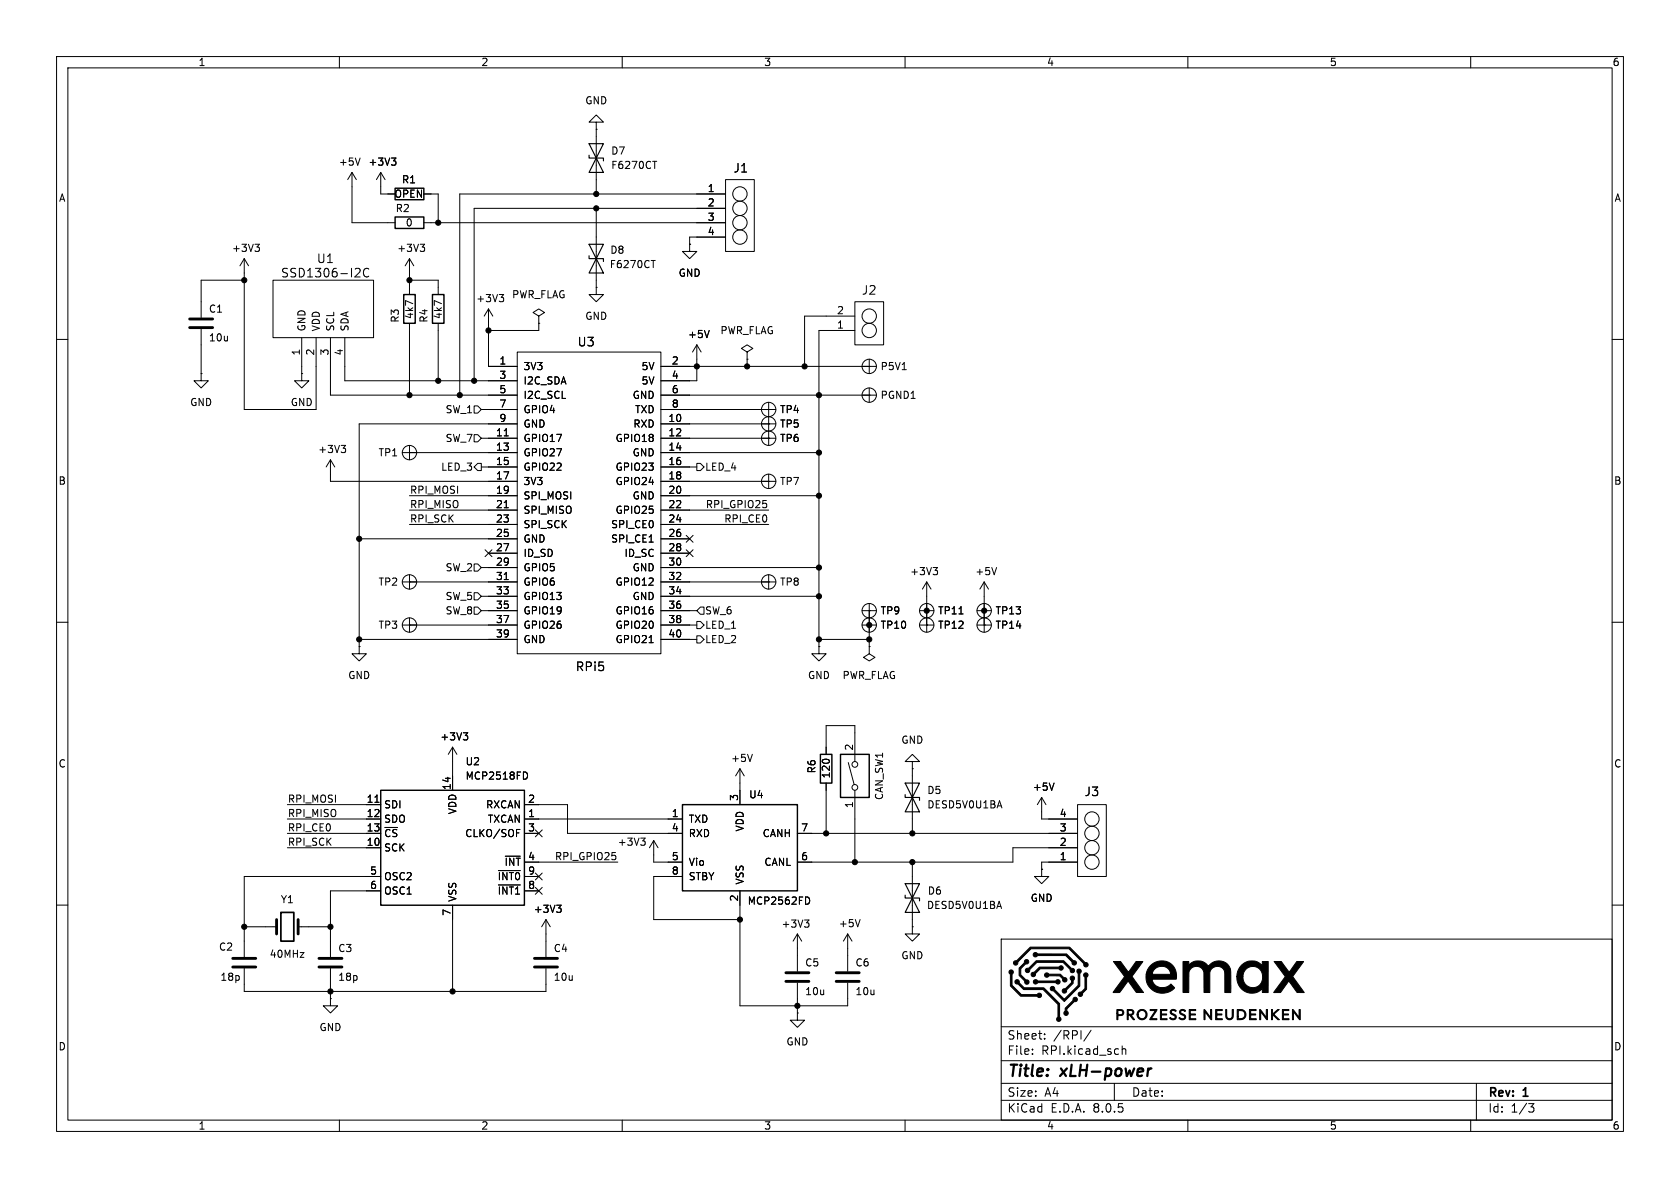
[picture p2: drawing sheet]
<svg xmlns="http://www.w3.org/2000/svg" width="297mm" height="210mm" viewBox="0 0 297 210" stroke-linecap="round" stroke-linejoin="round" font-family="sans-serif">
<g fill="none" stroke="#000" stroke-width=".18">
<path d="M10 10h277v190h-277zM12 12h273v186h-273zM60 10v2M110 10v2M160 10v2M210 10v2M260 10v2M62.2 30.5l.8 1.3M62.2 30.5v8.9h7.6M62.2 30.5l-.7 1.3M63.7 27.9l-.5 1.3M67.3 30.5v3.8h2.5"/>
<path d="M67.3 30.5l-.8 1.3M67.3 30.5l.8 1.3M69.2 27.9h.8l-.4 .5M69.7 28.4l.3 .3v.3l-.3 .2M74.9 34.3h2.6v5.1M74.9 39.4h53.4M105.4 21.6h1.3l-1.3-1.3-1.3 1.3h1.3v1.3M105.4 22.9h.1M105.4 22.9v11.4M105.4 36.8v14M115.4 28.5h.7M128.3 31.8h5v12.7h-5z"/>
<path d="M128.3 34.3h-47v35.6M128.3 36.8h-44.5v30.5M10 60h2M35.6 58.2v7.8M43.2 45.7v26.7h12.7v-12.7M43.2 49.5h-7.6v6.6M43.2 45.7l-.8 1.3M43.2 45.7l.7 1.3M45.1 43.2h.8l-.5 .5M45.6 43.7l.3 .2v.3l-.3 .2M48.3 49.5h17.7v10.2h-17.7zM53.3 59.7v6.3"/>
<path d="M58.4 59.7v10.2h33M61 59.7v7.6h30.4M63 47.4l.5 .1 .2 .4-1 1.1h1M65.2 47.6a.61 .61 0 0 0-.8 0 .61 .61 0 0 0-.1 .7 .57 .57 0 0 0 .2 .6 .57 .57 0 0 0 .7-.1M72.4 45.7v6.4M72.4 57.2v12.7M72.4 49.5h5.1v2.6M72.4 45.7l-.8 1.3M72.4 45.7l.8 1.3M74.3 43.2h.8l-.5 .5M74.8 43.7l.3 .2v.3l-.3 .2M77.5 57.2v10.1"/>
<path d="M86.4 54.6v10.2h5M86.4 54.6l-.8 1.3M86.4 54.6l.7 1.3M88.3 52.1h.7l-.4 .4M88.8 52.5l.2 .3v.3l-.2 .2M95.2 55.9l1.1-.7-1.1-.6-1 .6 1 .7v1.3M95.2 57.2h.1M95.2 57.2v1.2h-8.8M105.4 50.8v1.3h1.3l-1.3 1.2-1.3-1.2h1.3M105.4 50.8h.1M115.1 46h.7M121.9 43.2v1.3h1.3l-1.3 1.2-1.3-1.2h1.3"/>
<path d="M121.9 43.2h.1M125.4 58.4l-.4 1.3M128.3 41.9h-6.4v1.3M151.1 53.3h5.1v7.7h-5.1zM151.1 58.4h-6.3v55.9M151.1 55.9h-8.9v8.9M285 60h2M35.6 66v1.3h1.2l-1.2 1.3-1.3-1.3h1.3M35.6 66h.1M53.3 66v1.3h1.3l-1.3 1.3-1.2-1.3h1.2M53.3 66h.1M60.3 78.7h.8l-.4 .5"/>
<path d="M60.9 79.2l.2 .3v.3l-.2 .2M72.4 78.7v2.6M83.8 71.8h.7l.6 .6-.6 .6h-.7zM83.8 76.8h.7l.6 .7-.6 .6h-.7zM85.1 77.5h6.3M85.1 72.4h6.3M89.1 77.1h.8M91.4 62.2h25.4v53.4h-25.4zM91.4 74.9h-27.9v39.4M116.8 64.8h38.1M116.8 74.9h20.4M116.8 77.5h20.4"/>
<path d="M116.8 69.9h38.1M116.8 72.4h20.4M123.2 61v6.3h-6.4M123.2 61l-.8 1.2M123.2 61l.8 1.2M132.1 62.2l1-.6-1-.6-1 .6 1 .6v1.3M132.1 63.5h.1M132.1 63.5v1.3M135.9 74.9h.1M135.9 72.4h.1M135.9 77.5h.1M135.9 71.1v7.6"/>
<path d="M153.7 64.8h.1M153.7 69.9h.1M153.7 63.5v2.5M153.7 68.6v2.5M159.5 65.3h.7M58.4 81.3v3.8h33M58.4 81.3l-.7 1.3M58.4 81.3l.8 1.3M63.5 95.3h27.9M71.1 80h20.3M72.4 80h.1M72.4 87.6h19"/>
<path d="M72.4 90.2h19M72.4 92.7h19M83.8 99.7h.7l.6 .6-.6 .7h-.7zM84.5 81.9h.6v1.3h-.6l-.7-.6zM85.1 82.6h6.3M85.8 97.2l1.2 1.2M86.4 97.8h5M87 97.2l-1.2 1.2M89.1 89.8h.8M116.8 80h28M116.8 82.6h6.4M116.8 85.1h20.4"/>
<path d="M116.8 87.6h28M116.8 90.2h19.1M116.8 92.7h19.1M116.8 95.3h5.1M116.8 97.8h5.1M121.3 94.6l1.2 1.3M121.3 97.2l1.2 1.2M122.5 94.6l-1.2 1.3M122.5 97.2l-1.2 1.2M123.2 81.9h.6l.7 .7-.7 .6h-.6zM135.5 89.1v.5M135.9 85.1h.1"/>
<path d="M135.9 83.8v2.6M10 110h2M63.5 114.3v1.3h1.3l-1.3 1.2-1.3-1.2h1.3M63.5 114.3h.1M63.5 113h27.9M71.1 102.9h20.3M71.1 110.5h20.3M72.4 102.9h.1M72.4 110.5h.1M72.4 101.6v2.5M72.4 109.2v2.6M83.8 107.3h.7l.6 .7-.6 .6h-.7z"/>
<path d="M83.8 104.8h.7l.6 .6-.6 .6h-.7zM85.1 100.3h6.3M85.1 105.4h6.3M85.1 108h6.3M89.1 102.5h.8M114.8 113.6h.7M116.8 102.9h20.4M116.8 110.5h6.4M116.8 100.3h28M116.8 105.4h28M116.8 108h6.4M116.8 113h6.4"/>
<path d="M123.2 109.9h.6l.7 .6-.7 .6h-.6zM123.2 112.4h.6l.7 .6-.7 .7h-.6zM123.8 107.3h.7v1.3h-.7l-.6-.6zM135.9 102.9h.1M135.9 101.6v2.5M144.8 114.3v1.3h1.2l-1.2 1.2-1.3-1.2h1.3M144.8 114.3h.1M144.8 113h8.9M152.4 110.5h2.5M152.4 108h2.5M153.7 114.3v1.3l1 .6-1 .6-1-.6 1-.6M153.7 114.3h.1"/>
<path d="M153.7 110.5h.1M153.7 108h.1M153.7 106.7v7.6M162.6 110.5h2.5M162.6 108h2.5M163.8 108h.1M163.8 110.5h.1M163.8 102.9l.8 1.2M163.8 102.9v8.9M163.8 102.9l-.7 1.2M165 100.3h.7l-.4 .5M165.5 100.8l.2 .3v.3l-.2 .2"/>
<path d="M169.5 108.5h.8M172.7 110.5h2.6M172.7 108h2.6M174 110.5h.1M174 108h.1M174 102.9v8.9M174 102.9l-.8 1.2M174 102.9l.8 1.2M176.2 100.3l-.4 1.3M285 110h2M80 132.1v7.6M80 132.1l-.8 1.3"/>
<path d="M80 132.1l.8 1.3M81.9 129.5h.8l-.4 .5M82.4 130l.3 .3v.3l-.3 .2M92.8 136.5a.68 .68 0 0 1 .5 .6 .68 .68 0 0 1-.5 .6M130.8 135.9l-.8 1.3M130.8 135.9v6.3M130.8 135.9l.8 1.3M133 133.3l-.4 1.3M146 133.4v-5.1h5.1v6.3M146 138.4v8.9M150 134.8l1 3.9M151.1 139.7v12.7"/>
<path d="M161.3 134.6h1.3l-1.3-1.2-1.3 1.2h1.3v1.3M161.3 135.9h.1M161.3 135.9v11.4M186.3 138.4l-.4 1.3M10 160h2M50.8 144.8h16.5M50.8 149.9h16.5M50.8 142.2h16.5M50.8 147.3h16.5M66.3 141.8h.7M67.3 157.5h-8.9v11.7M67.3 154.9h-24.1v14.3"/>
<path d="M88.1 156.4h3.9M88.1 153.9h3.9M89.3 151.4h2.7M91.3 147.2h.4M91.3 146.6h.6M92.7 144.8h27.9M92.7 142.2h7.6v5.1h20.3M92.7 147.3h2.5M92.7 152.4h16.5M92.7 154.9h2.5M92.7 157.5h2.5M94.6 156.9l1.3 1.2"/>
<path d="M94.6 154.3l1.3 1.2M94.6 146.7l1.3 1.2M95.9 156.9l-1.3 1.2M95.9 154.3l-1.3 1.2M95.9 146.7l-1.3 1.2M108.8 151.3v.6M113.3 148.2h.8l-.5 .4M113.8 148.6l.3 .3v.3l-.3 .2M115.6 148.6l-.8 1.3M115.6 148.6v3.8h5M115.6 148.6l.7 1.3M120.6 154.9h-5v7.7h15.2"/>
<path d="M130.8 157.5v20.3h19.1v-4.1M141 147.3h49.5M142.7 158.6a.68 .68 0 0 1 .4 .6 .68 .68 0 0 1-.4 .6M161.3 152.4v11.4M176.6 159.3l.5 1.3M176.7 141.5l.4 1.3M184.1 153.7v1.2h1.3l-1.3 1.3-1.2-1.3h1.2M184.1 153.7h.1M184.1 141v3.8h6.4M184.1 141l-.7 1.2M184.1 141l.8 1.2M190.5 142.2h5.1v12.7h-5.1z"/>
<path d="M190.5 149.9h-11.4v2.5h-38.1M190.5 152.4h-6.4v1.3M285 160h2M43.2 171.2v4.1h53.3v-4.1M43.2 163.8h5.7M52.7 163.8h5.7M58.4 176.5v1.3h1.3l-1.3 1.3-1.3-1.3h1.3M58.4 176.5h.1M58.4 171.2v5.3M80 160v15.3M96.5 162.6v6.6M96.5 162.6l-.7 1.2"/>
<path d="M96.5 162.6l.8 1.2M98.4 160h.8l-.4 .5M99 160.5l.2 .2v.3l-.2 .3M141 179.1v1.2h1.2l-1.2 1.3-1.3-1.3h1.3M141 179.1h.1M141 165.1l-.8 1.3M141 165.1v6.6M141 173.7v5.4M141 165.1l.7 1.3M142.2 162.6h.8l-.4 .5M142.8 163.1l.2 .3v.3l-.2 .2M149.9 165.1l-.8 1.3"/>
<path d="M149.9 165.1v6.6M149.9 165.1l.7 1.3M152.1 162.6l-.5 1.2M161.3 163.8v1.3h1.3l-1.3 1.3-1.3-1.3h1.3M161.3 163.8h.1M177 166h108v32h-108zM60 198v2M110 198v2M160 198v2M177 194.5h108M177 191.5h108M177 187.5h108"/>
<path d="M177 181.5h108M182.5 186.3v.1M182.5 185.5v.1M184.7 183.6v.1M184.7 182.8v.1M192.9 182.1l-1.3 2M197 191.5v3M198.4 184.9v1.5M198.4 185.5l.2-.1 .4 .1v.9M210 198v2M260 198v2M261 191.5v6.5"/>
<path d="M270.2 195.1h1l-.5 .6 .4 .1 .1 .5-.3 .3h-.4"/>
<circle cx="130.8" cy="36.8" r="1.27"/>
<circle cx="130.8" cy="34.3" r="1.27"/>
<circle cx="130.8" cy="39.4" r="1.27"/>
<circle cx="130.8" cy="41.9" r="1.27"/>
<circle cx="153.7" cy="58.4" r="1.27"/>
<circle cx="153.7" cy="55.9" r="1.27"/>
<circle cx="135.9" cy="77.5" r="1.27"/>
<circle cx="135.9" cy="72.4" r="1.27"/>
<circle cx="135.9" cy="74.9" r="1.27"/>
<circle cx="153.7" cy="69.8" r="1.27"/>
<circle cx="153.7" cy="64.8" r="1.27"/>
<circle cx="72.4" cy="80" r="1.27"/>
<circle cx="135.9" cy="85.1" r="1.27"/>
<circle cx="72.4" cy="110.5" r="1.27"/>
<circle cx="72.4" cy="102.9" r="1.27"/>
<circle cx="135.9" cy="102.9" r="1.27"/>
<circle cx="153.7" cy="110.5" r="1.27"/>
<circle cx="153.7" cy="107.9" r="1.27"/>
<circle cx="163.8" cy="107.9" r="1.27"/>
<circle cx="163.8" cy="110.5" r="1.27"/>
<circle cx="174" cy="110.5" r="1.27"/>
<circle cx="174" cy="107.9" r="1.27"/>
<circle cx="151.1" cy="135.1" r=".51"/>
<circle cx="151.1" cy="139.2" r=".51"/>
<circle cx="193" cy="144.8" r="1.27"/>
<circle cx="193" cy="152.4" r="1.27"/>
<circle cx="193" cy="149.9" r="1.27"/>
<circle cx="193" cy="147.3" r="1.27"/>
</g>
<path d="M203.6 188.9l-.4 .1" fill="none" stroke="#000" stroke-width=".4"/>
<path d="M69.8 33.3h5.1v2h-5.1zM69.8 38.4h5.1v2h-5.1zM71.4 52.1h2v5.1h-2zM76.5 52.1h2v5.1h-2zM67.3 139.7h25.4v20.3h-25.4zM145 133.4h2.1v5h-2.1zM148.6 133.4h5.1v7.6h-5.1zM120.6 142.2h20.4v15.3h-20.4z" fill="none" stroke="#000" stroke-width=".25"/>
<g fill="none" stroke="#000" stroke-width=".51">
<path d="M33.5 57.9h4.1M33.5 56.4h4.1M41.1 170.9h4.1M41.1 169.4h4.1M48.9 162.6v2.5M52.7 162.6v2.5M56.4 170.9h4.1M56.4 169.4h4.1M94.5 170.9h4.1M94.5 169.4h4.1M138.9 173.5h4.1M138.9 172h4.1"/>
<path d="M147.8 173.5h4.1M147.8 172h4.1"/>
</g>
<path d="M104.1 27.4v.5h2.6v.5M104.1 25.4h2.6l-1.3 2.5zM105.4 27.9l1.3 2.6h-2.6zM104.1 43.2h2.6l-1.3 2.5zM104.1 45.2v.5h2.6v.5M105.4 45.7l1.3 2.6h-2.6zM160 138.4h2.6l-1.3 2.6zM160 140.5v.5h2.6v.5M160 156.2h2.6l-1.3 2.6zM160 158.2v.6h2.6v.5M161.3 141l1.3 2.5h-2.6zM161.3 158.8l1.3 2.5h-2.6z" fill="none" stroke="#000" stroke-width=".2"/>
<path d="M49.7 161.3h2.2v5.1h-2.2z" fill="none" stroke="#000" stroke-width=".3"/>
<g fill="#000" stroke="#000" stroke-width=".18">
<path d="M181.2 169.8a.4 .4 0 0 1 .5-.1 .4 .4 0 0 1 .1 .5 .4 .4 0 0 1-.5 .2l-.8 .8v1.1l.9 .9a.4 .4 0 0 1 .5 .4 .4 .4 0 0 1-.5 .4 .4 .4 0 0 1-.2-.6l-1-1v-1.3l.9-.9zM182.4 172l.4-.1 1-.9h3.4a.4 .4 0 0 1 .6-.2 .4 .4 0 0 1 0 .7 .4 .4 0 0 1-.6-.3h-3.3l-.8 .9a.4 .4 0 0 1-.5 .6 .4 .4 0 0 1-.2-.7zM182.8 173.3a.4 .4 0 0 1 .6 .1h3.3a.41 .41 0 0 1 .6-.1 .41 .41 0 0 1-.1 .7 .41 .41 0 0 1-.6-.3h-3.2a.4 .4 0 0 1-.5 .2 .4 .4 0 0 1-.1-.6zM178.5 171.6a.4 .4 0 0 1 .6 0 .4 .4 0 0 1-.2 .6v2l1.7 1.6h2.7a.41 .41 0 0 1 .7-.2 .41 .41 0 0 1 0 .7 .41 .41 0 0 1-.7-.2h-2.9l-1.8-1.8v-2.1l-.2-.4zM185.8 174.5a.4 .4 0 0 1 .5-.1 .4 .4 0 0 1 .1 .5l1.8 1.7 2.4-2.4v-2.1a.4 .4 0 0 1-.2-.6 .4 .4 0 0 1 .7 0 .4 .4 0 0 1-.2 .6v2.2l-2.7 2.7-2-1.9a.41 .41 0 0 1-.4-.1 .41 .41 0 0 1 0-.5zM189.3 172.7a.4 .4 0 0 1 .6 0 .4 .4 0 0 1-.2 .6v.5l-1.1 1.2a.4 .4 0 0 1-.4 .6 .4 .4 0 0 1-.4-.5 .4 .4 0 0 1 .5-.3l1.1-1.1v-.4a.47 .47 0 0 1-.1-.6zM184.8 172.1l.3-.1 .3 .2h2.1l.6 .6a.4 .4 0 0 1 .5 .4 .4 .4 0 0 1-.5 .4 .4 .4 0 0 1-.2-.6l-.6-.5h-1.9a.4 .4 0 0 1-.5 .2 .4 .4 0 0 1-.1-.6zM189.8 176.4a.4 .4 0 0 1 .7 .2 .4 .4 0 0 1-.6 .5l-1.3 1.3v.3a.41 .41 0 0 1 .1 .7 .41 .41 0 0 1-.6-.1 .41 .41 0 0 1 .2-.6v-.5l1.4-1.4zM181.4 171.3l.4-.1 1.4-1.4h4.9l1.3 1.4a.41 .41 0 0 1 .6 .3 .41 .41 0 0 1-.5 .5 .41 .41 0 0 1-.3-.6l-1.3-1.3h-4.6l-1.3 1.3a.4 .4 0 0 1-.4 .5 .4 .4 0 0 1-.2-.6zM182.8 168.5l.3-.1 .3 .2h5.2l1.1 1.2a.41 .41 0 0 1 .6 .3 .41 .41 0 0 1-.4 .5 .41 .41 0 0 1-.4-.6l-1.1-1.1h-5a.4 .4 0 0 1-.6 .2 .4 .4 0 0 1 0-.6zM191.6 172.1a.4 .4 0 0 1 .7 0 .4 .4 0 0 1-.2 .6v2.2l-.7 .7a.4 .4 0 0 1-.4 .5 .4 .4 0 0 1-.4-.4 .4 .4 0 0 1 .6-.3l.6-.7v-2l-.2-.2zM179.2 170l.5-.2 2.4-2.4h7l2.7 2.8a.41 .41 0 0 1 .6 .3 .41 .41 0 0 1-.5 .4 .41 .41 0 0 1-.3-.5l-2.6-2.7h-6.7l-2.3 2.3a.45 .45 0 0 1-.3 .5 .45 .45 0 0 1-.5-.2z"/>
<path d="M196.8 170h1.3l1.4 1.9 1.3-1.9h1.2l-1.6 2.2a.39 .39 0 0 0-.3 .4 .39 .39 0 0 0 .3 .3l1.8 2.5h-1.3l-1.5-2-.9 1.3a.92 .92 0 0 1-.8 .8l-.9-.1 2-2.8zM197.4 178.5h.4a.57 .57 0 0 1 .9 .4 .57 .57 0 0 1-.7 .6h-.4v.8h-.2v-1.2h.2a.21 .21 0 0 0 .1 .3 .21 .21 0 0 0 .2 0 .4 .4 0 0 0 .6-.4 .4 .4 0 0 0-.6-.4h-.3v.5h-.2zM199.3 178.5h.3a.54 .54 0 0 1 .8 .3 .54 .54 0 0 1-.4 .7l.6 .7-.2 .1-.7-.8h-.2v.8h-.2v-1h.2a.48 .48 0 0 0 .5 0 .48 .48 0 0 0 .2-.6l-.7-.1v.7h-.2zM203.4 170.7a2.65 2.65 0 0 1 3.2-.6 2.65 2.65 0 0 1 1.3 3h-4.2a1.94 1.94 0 0 0 3.3 .8l.4 .5a.25 .25 0 0 1 .3 .2 .25 .25 0 0 1-.3 .3 2.92 2.92 0 0 1-3.3 .3 2.92 2.92 0 0 1-1.5-3h4.4a1.67 1.67 0 0 0-1.7-1.4 1.67 1.67 0 0 0-1.6 1.4h-1.1l.3-.8zM212.8 178.5h.2l1 1.3v-1.3h.2v1.8l-1.2-1.4v1.4h-.1zM209.1 170h1.1v.6a2.18 2.18 0 0 1 3.4 .2 2.18 2.18 0 0 1 2.7-.8 2.18 2.18 0 0 1 1.3 2.5v3h-1.1v-2.8a1.41 1.41 0 0 0-.4-1.6 1.41 1.41 0 0 0-1.7 0l-.5 .8v3.6h-1l-.1-3.6a1.37 1.37 0 0 0-1.6-1 1.37 1.37 0 0 0-1 1.7v2.9h-1.1zM219.6 170.5a2.5 2.5 0 0 1 3.6 .2v-.7h1v5.5l-1-.1-.1-.7a2.6 2.6 0 0 1-3 .6 2.6 2.6 0 0 1-1.4-2.6h1a1.78 1.78 0 0 0 2.1 1.9 1.78 1.78 0 0 0 1.3-2.5 1.74 1.74 0 0 0-1.9-1.2 1.74 1.74 0 0 0-1.5 1.8h-1a2.83 2.83 0 0 1 .9-2.2zM222.7 178.5l.2 .1 1 1.3v-1.4h.2v1.8l-.2-.1-1-1.3v1.4h-.2zM224.8 178.5h.2v.8l.9-.8h.2l-.9 .8 1 1h-.3l-.9-.9v.9h-.2zM225.2 170h1.3l1.4 1.8 1.4-1.8h1.2l-2 2.6 2.1 2.9h-1.3l-1.5-2.1-1.4 2.1-1.2-.1 1.9-2.5a.29 .29 0 0 0 .1-.3 .29 .29 0 0 0-.2-.3zM228.5 178.5l.2 .1 .9 1.3 .1-1.4h.2v1.8l-.2-.1-1-1.3v1.4h-.2zM179.5 173.3a.41 .41 0 0 1 .5-.1 .41 .41 0 0 1 .2 .5l.9 .9h3.4l2.8 2.8v2.4a.4 .4 0 0 1 .2 .6 .4 .4 0 0 1-.6 0 .4 .4 0 0 1 .1-.6v-2.2l-2.6-2.7h-3.4l-1-.9a.41 .41 0 0 1-.5-.2 .41 .41 0 0 1 0-.5z"/>
<path d="M201.3 178.6a.89 .89 0 0 1 1.4 .3 .89 .89 0 0 1-.6 1.3 .89 .89 0 0 1-1.1-.8h.2a.7 .7 0 0 0 1 .6 .7 .7 0 0 0 .1-1.2 .7 .7 0 0 0-1.1 .4v.2h-.2zM203.3 178.5h1.2l-1 1.6h1v.2h-1.2l1-1.6-1-.1zM205.2 178.5h1.1v.1h-1v.6h.9v.2h-.9v.7h1v.2h-1.2zM207 178.6a.61 .61 0 0 1 .9 .1v.1a.42 .42 0 0 0-.5-.2 .42 .42 0 0 0-.3 .4l.1 .1a.61 .61 0 0 1 .7 .4 .61 .61 0 0 1-.1 .7 .61 .61 0 0 1-1-.3l.1-.1a.45 .45 0 0 0 .5 .3 .45 .45 0 0 0 .3-.4l-.2-.2a.6 .6 0 0 1-.5-.9zM208.7 178.6a.48 .48 0 0 1 .5-.2 .48 .48 0 0 1 .3 .4 .58 .58 0 0 0-.7 0 .55 .55 0 0 0 .6 .6 .55 .55 0 0 1 0 .8 .55 .55 0 0 1-.7 0l-.3-.2 .1-.2a.44 .44 0 0 0 .5 .3 .44 .44 0 0 0 .4-.5l-.2-.1a.57 .57 0 0 1-.6-.3 .57 .57 0 0 1 .1-.6zM210.2 178.5h1.2v.1h-1v.6h.9v.2h-.9v.7h1v.2h-1.2zM214.9 178.5h1.2v.1h-1v.6h.9v.2h-.9v.7h1v.2h-1.2zM216.7 178.5h.2v.5a.7 .7 0 0 0 .7 1l.2-.3v-1.2h.2v.8a.72 .72 0 0 1-.7 1 .72 .72 0 0 1-.6-1zM218.7 178.5h.5a.93 .93 0 0 1 1.1 1 .93 .93 0 0 1-1.3 .8h-.3v-.6h.2a.3 .3 0 0 0 .1 .4 .3 .3 0 0 0 .4 0 .71 .71 0 0 0 .7-.8 .71 .71 0 0 0-.8-.6h-.4v1h-.2zM220.9 178.5h1.2v.1h-1v.6h.9v.2h-.9v.7h1v.2h-1.2zM226.7 178.5h1.2v.1h-1v.6h.9v.2h-.9v.7h1v.2h-1.2z"/>
<circle cx="77.5" cy="39.4" r=".46"/>
<circle cx="105.4" cy="36.8" r=".46"/>
<circle cx="105.4" cy="34.3" r=".46"/>
<circle cx="43.2" cy="49.5" r=".46"/>
<circle cx="72.4" cy="49.5" r=".46"/>
<circle cx="86.4" cy="58.4" r=".46"/>
<circle cx="72.4" cy="69.9" r=".46"/>
<circle cx="77.5" cy="67.3" r=".46"/>
<circle cx="81.3" cy="69.9" r=".46"/>
<circle cx="83.8" cy="67.3" r=".46"/>
<circle cx="123.2" cy="64.8" r=".46"/>
<circle cx="132.1" cy="64.8" r=".46"/>
<circle cx="142.2" cy="64.8" r=".46"/>
<circle cx="144.8" cy="69.9" r=".46"/>
<circle cx="63.5" cy="95.3" r=".46"/>
<circle cx="144.8" cy="87.6" r=".46"/>
<circle cx="144.8" cy="80" r=".46"/>
<circle cx="63.5" cy="113" r=".46"/>
<circle cx="144.8" cy="105.4" r=".46"/>
<circle cx="144.8" cy="100.3" r=".46"/>
<circle cx="144.8" cy="113" r=".46"/>
<circle cx="153.7" cy="113" r=".46"/>
<circle cx="153.7" cy="110.5" r=".46"/>
<circle cx="163.8" cy="108" r=".46"/>
<circle cx="174" cy="108" r=".46"/>
<circle cx="146" cy="147.3" r=".46"/>
<circle cx="151.1" cy="152.4" r=".46"/>
<circle cx="161.3" cy="152.4" r=".46"/>
<circle cx="161.3" cy="147.3" r=".46"/>
<circle cx="43.2" cy="163.8" r=".46"/>
<circle cx="58.4" cy="175.3" r=".46"/>
<circle cx="58.4" cy="163.8" r=".46"/>
<circle cx="80" cy="175.3" r=".46"/>
<circle cx="130.8" cy="162.6" r=".46"/>
<circle cx="141" cy="177.8" r=".46"/>
</g>
<g font-size="2.8">
<text x="178" y="190.9">Title:</text>
<text x="187.7" y="190.9">xLH-power</text>
</g>
<g font-size="2.1">
<text x="129.6" y="30.7">J1</text>
<text x="55.9" y="46.7">U1</text>
<text x="49.6" y="49.3">SSD1306-I2C</text>
<text x="152.3" y="52.3">J2</text>
<text x="102" y="61.4">U3</text>
<text x="101.7" y="118.8">RPi5</text>
<text x="191.7" y="140.9">J3</text>
<text x="178" y="184">Sheet:</text>
<text x="186.2" y="184">/RPI/</text>
<text x="178" y="186.7">File:</text>
<text x="184.1" y="186.7">RPI.kicad_sch</text>
<text x="178" y="196.9">KiCad</text>
<text x="178" y="194.1">Size:</text>
<text x="184.7" y="194.1">A4</text>
<text x="185.7" y="196.9">E.D.A.</text>
<text x="193.3" y="196.9">8.0.5</text>
<text x="200" y="194.1">Date:</text>
<text x="263" y="194.3">Rev:</text>
<text x="263" y="196.9">Id:</text>
<text x="267.1" y="196.9">1/3</text>
<text x="269.4" y="194.3">1</text>
</g>
<g font-size="1.8">
<text x="35" y="11.9">1</text>
<text x="85" y="11.9">2</text>
<text x="135" y="11.9">3</text>
<text x="185" y="11.9">4</text>
<text x="235" y="11.9">5</text>
<text x="285" y="11.9">6</text>
<text x="103.4" y="18.6">GND</text>
<text x="59.8" y="29.5">+5V</text>
<text x="65" y="29.5">+3V3</text>
<text x="108" y="27.5">D7</text>
<text x="10.3" y="35.9">A</text>
<text x="69.6" y="35.2">OPEN</text>
<text x="71" y="32.6">R1</text>
<text x="108" y="30.1">F6270CT</text>
<text x="125" y="34">1</text>
<text x="285.3" y="35.9">A</text>
<text x="69.9" y="37.7">R2</text>
<text x="71.6" y="40.2">0</text>
<text x="125" y="36.6">2</text>
<text x="125" y="39.1">3</text>
<text x="125" y="41.7">4</text>
<text x="40.9" y="44.7">+3V3</text>
<text x="70.1" y="44.7">+3V3</text>
<text x="107.7" y="47.6">F6270CT</text>
<text x="107.8" y="45.1">D8</text>
<text x="84.1" y="53.6">+3V3</text>
<text x="90.4" y="52.9">PWR_FLAG</text>
<text x="119.9" y="49.1">GND</text>
<text x="36.8" y="55.5">C1</text>
<text x="54.2" y="58.7" transform="rotate(-90 54.2 58.7)">GND</text>
<text x="56.7" y="58.7" transform="rotate(-90 56.7 58.7)">VDD</text>
<text x="59.3" y="58.7" transform="rotate(-90 59.3 58.7)">SCL</text>
<text x="61.8" y="58.7" transform="rotate(-90 61.8 58.7)">SDA</text>
<text x="70.7" y="57.1" transform="rotate(-90 70.7 57.1)">R3</text>
<text x="73.3" y="56.5" transform="rotate(-90 73.3 56.5)">4k7</text>
<text x="75.8" y="57.1" transform="rotate(-90 75.8 57.1)">R4</text>
<text x="78.3" y="56.5" transform="rotate(-90 78.3 56.5)">4k7</text>
<text x="103.4" y="56.7">GND</text>
<text x="121.5" y="60">+5V</text>
<text x="127.3" y="59.3">PWR_FLAG</text>
<text x="147.9" y="58.2">1</text>
<text x="147.9" y="55.6">2</text>
<text x="36.8" y="60.6">10u</text>
<text x="53.1" y="62.9" transform="rotate(-90 53.1 62.9)">1</text>
<text x="55.6" y="62.9" transform="rotate(-90 55.6 62.9)">2</text>
<text x="58.2" y="62.9" transform="rotate(-90 58.2 62.9)">3</text>
<text x="60.7" y="62.9" transform="rotate(-90 60.7 62.9)">4</text>
<text x="88.2" y="64.5">1</text>
<text x="92.5" y="65.6">3V3</text>
<text x="113.3" y="65.6">5V</text>
<text x="118.7" y="64.5">2</text>
<text x="155.6" y="65.6">P5V1</text>
<text x="33.5" y="72">GND</text>
<text x="51.3" y="72">GND</text>
<text x="88.2" y="67.1">3</text>
<text x="88.2" y="69.6">5</text>
<text x="92.5" y="68.2">I2C_SDA</text>
<text x="92.5" y="70.7">I2C_SCL</text>
<text x="111.8" y="70.7">GND</text>
<text x="113.3" y="68.2">5V</text>
<text x="118.7" y="67.1">4</text>
<text x="118.7" y="69.6">6</text>
<text x="155.6" y="70.7">PGND1</text>
<text x="78.7" y="73.3">SW_1</text>
<text x="87.6" y="77.2">11</text>
<text x="88.2" y="72.1">7</text>
<text x="88.2" y="74.7">9</text>
<text x="92.5" y="73.3">GPIO4</text>
<text x="92.5" y="75.8">GND</text>
<text x="111.9" y="75.8">RXD</text>
<text x="112.2" y="73.3">TXD</text>
<text x="118.1" y="74.7">10</text>
<text x="118.1" y="77.2">12</text>
<text x="118.7" y="72.1">8</text>
<text x="137.8" y="75.8">TP5</text>
<text x="137.8" y="73.3">TP4</text>
<text x="56.2" y="80.3">+3V3</text>
<text x="66.8" y="80.9">TP1</text>
<text x="77.9" y="83.4">LED_3</text>
<text x="78.7" y="78.3">SW_7</text>
<text x="87.6" y="79.8">13</text>
<text x="87.6" y="82.3">15</text>
<text x="92.5" y="78.3">GPIO17</text>
<text x="92.5" y="80.9">GPIO27</text>
<text x="92.5" y="83.4">GPIO22</text>
<text x="108.7" y="78.3">GPIO18</text>
<text x="108.7" y="83.4">GPIO23</text>
<text x="111.8" y="80.9">GND</text>
<text x="118.1" y="79.8">14</text>
<text x="118.1" y="82.3">16</text>
<text x="124.6" y="83.4">LED_4</text>
<text x="137.8" y="78.3">TP6</text>
<text x="10.3" y="85.9">B</text>
<text x="72.4" y="89.9">RPI_MISO</text>
<text x="72.4" y="87.4">RPI_MOSI</text>
<text x="87.6" y="84.8">17</text>
<text x="87.6" y="87.4">19</text>
<text x="87.6" y="89.9">21</text>
<text x="92.5" y="86">3V3</text>
<text x="92.5" y="88.5">SPI_MOSI</text>
<text x="108.7" y="86">GPIO24</text>
<text x="111.8" y="88.5">GND</text>
<text x="118.1" y="84.8">18</text>
<text x="118.1" y="87.4">20</text>
<text x="118.1" y="89.9">22</text>
<text x="124.7" y="89.9">RPI_GPIO25</text>
<text x="137.8" y="86">TP7</text>
<text x="285.3" y="85.9">B</text>
<text x="72.4" y="92.4">RPI_SCK</text>
<text x="87.6" y="92.5">23</text>
<text x="87.6" y="95">25</text>
<text x="92.5" y="91">SPI_MISO</text>
<text x="92.5" y="93.6">SPI_SCK</text>
<text x="107.9" y="93.6">SPI_CE0</text>
<text x="108.7" y="91">GPIO25</text>
<text x="118.1" y="92.5">24</text>
<text x="118.1" y="95">26</text>
<text x="127.9" y="92.4">RPI_CE0</text>
<text x="78.7" y="101.2">SW_2</text>
<text x="87.6" y="97.5">27</text>
<text x="87.6" y="100.1">29</text>
<text x="92.5" y="96.1">GND</text>
<text x="92.5" y="98.7">ID_SD</text>
<text x="92.5" y="101.2">GPIO5</text>
<text x="107.9" y="96.1">SPI_CE1</text>
<text x="110.3" y="98.7">ID_SC</text>
<text x="111.8" y="101.2">GND</text>
<text x="118.1" y="97.5">28</text>
<text x="118.1" y="100.1">30</text>
<text x="160.8" y="101.9">+3V3</text>
<text x="172.3" y="101.9">+5V</text>
<text x="66.8" y="103.7">TP2</text>
<text x="78.7" y="106.3">SW_5</text>
<text x="87.6" y="102.6">31</text>
<text x="87.6" y="105.2">33</text>
<text x="87.6" y="107.7">35</text>
<text x="92.5" y="103.7">GPIO6</text>
<text x="92.5" y="106.3">GPIO13</text>
<text x="108.7" y="103.7">GPIO12</text>
<text x="111.8" y="106.3">GND</text>
<text x="118.1" y="102.6">32</text>
<text x="118.1" y="105.2">34</text>
<text x="118.1" y="107.7">36</text>
<text x="137.8" y="103.7">TP8</text>
<text x="66.8" y="111.4">TP3</text>
<text x="78.7" y="108.8">SW_8</text>
<text x="87.6" y="110.2">37</text>
<text x="87.6" y="112.8">39</text>
<text x="92.5" y="108.8">GPIO19</text>
<text x="92.5" y="111.4">GPIO26</text>
<text x="92.5" y="113.9">GND</text>
<text x="108.7" y="108.8">GPIO16</text>
<text x="108.7" y="111.4">GPIO20</text>
<text x="108.7" y="113.9">GPIO21</text>
<text x="118.1" y="110.2">38</text>
<text x="118.1" y="112.8">40</text>
<text x="124.6" y="111.4">LED_1</text>
<text x="124.6" y="113.9">LED_2</text>
<text x="124.6" y="108.8">SW_6</text>
<text x="155.6" y="108.8">TP9</text>
<text x="155.6" y="111.4">TP10</text>
<text x="165.7" y="108.8">TP11</text>
<text x="165.7" y="111.4">TP12</text>
<text x="175.9" y="111.4">TP14</text>
<text x="175.9" y="108.8">TP13</text>
<text x="61.5" y="120.2">GND</text>
<text x="142.7" y="120.2">GND</text>
<text x="148.9" y="120.2">PWR_FLAG</text>
<text x="77.7" y="131.1">+3V3</text>
<text x="159.3" y="131.7">GND</text>
<text x="10.3" y="135.9">C</text>
<text x="82.2" y="135.5">U2</text>
<text x="129.2" y="134.9">+5V</text>
<text x="144.4" y="136.8" transform="rotate(-90 144.4 136.8)">R6</text>
<text x="146.9" y="137.7" transform="rotate(-90 146.9 137.7)">120</text>
<text x="150.9" y="132.8" transform="rotate(-90 150.9 132.8)">2</text>
<text x="285.3" y="135.9">C</text>
<text x="50.8" y="142">RPI_MOSI</text>
<text x="64.7" y="142">11</text>
<text x="67.8" y="143.1">SDI</text>
<text x="79.8" y="139.7" transform="rotate(-90 79.8 139.7)">14</text>
<text x="82.2" y="138">MCP2518FD</text>
<text x="85.8" y="143.1">RXCAN</text>
<text x="93.3" y="142">2</text>
<text x="130.6" y="141.7" transform="rotate(-90 130.6 141.7)">3</text>
<text x="132.3" y="141.3">U4</text>
<text x="150.9" y="142.9" transform="rotate(-90 150.9 142.9)">1</text>
<text x="156.3" y="141.5" transform="rotate(-90 156.3 141.5)">CAN_SW1</text>
<text x="163.8" y="140.6">D5</text>
<text x="163.8" y="143.1">DESD5V0U1BA</text>
<text x="182.5" y="140">+5V</text>
<text x="50.8" y="147.1">RPI_CE0</text>
<text x="50.8" y="149.6">RPI_SCK</text>
<text x="50.8" y="144.5">RPI_MISO</text>
<text x="64.7" y="149.6">10</text>
<text x="64.7" y="144.5">12</text>
<text x="64.7" y="147.1">13</text>
<text x="67.8" y="145.6">SDO</text>
<text x="67.8" y="148.2">~{CS}</text>
<text x="80.9" y="144" transform="rotate(-90 80.9 144)">VDD</text>
<text x="82.1" y="148.2">CLKO/SOF</text>
<text x="86.1" y="145.6">TXCAN</text>
<text x="93.3" y="144.5">1</text>
<text x="93.3" y="147.1">3</text>
<text x="109.1" y="149.7">+3V3</text>
<text x="118.7" y="144.5">1</text>
<text x="118.7" y="147.1">4</text>
<text x="121.7" y="145.6">TXD</text>
<text x="121.7" y="148.2">RXD</text>
<text x="131.7" y="147.1" transform="rotate(-90 131.7 147.1)">VDD</text>
<text x="134.7" y="148.2">CANH</text>
<text x="141.5" y="147.1">7</text>
<text x="187.3" y="149.6">2</text>
<text x="187.3" y="147.1">3</text>
<text x="187.3" y="144.5">4</text>
<text x="65.3" y="154.7">5</text>
<text x="67.8" y="150.7">SCK</text>
<text x="67.8" y="155.8">OSC2</text>
<text x="87.9" y="155.8">~{INT0}</text>
<text x="89.1" y="153.3">~{INT}</text>
<text x="93.3" y="152.1">4</text>
<text x="93.3" y="154.7">9</text>
<text x="98" y="152.1">RPI_GPIO25</text>
<text x="118.7" y="152.1">5</text>
<text x="118.7" y="154.7">8</text>
<text x="121.7" y="153.3">Vio</text>
<text x="121.7" y="155.8">STBY</text>
<text x="135" y="153.3">CANL</text>
<text x="141.5" y="152.1">6</text>
<text x="187.3" y="152.1">1</text>
<text x="49.5" y="159.9">Y1</text>
<text x="65.3" y="157.2">6</text>
<text x="67.8" y="158.3">OSC1</text>
<text x="79.8" y="162" transform="rotate(-90 79.8 162)">7</text>
<text x="80.9" y="159.5" transform="rotate(-90 80.9 159.5)">VSS</text>
<text x="87.9" y="158.3">~{INT1}</text>
<text x="93.3" y="157.2">8</text>
<text x="94.3" y="161.6">+3V3</text>
<text x="130.6" y="159.5" transform="rotate(-90 130.6 159.5)">2</text>
<text x="131.7" y="156.5" transform="rotate(-90 131.7 156.5)">VSS</text>
<text x="132.1" y="160.1">MCP2562FD</text>
<text x="163.8" y="160.9">DESD5V0U1BA</text>
<text x="163.9" y="158.3">D6</text>
<text x="182.1" y="159.6">GND</text>
<text x="138.1" y="164.2">+3V3</text>
<text x="148.2" y="164.1">+5V</text>
<text x="38.6" y="168.2">C2</text>
<text x="38.9" y="173.6">18p</text>
<text x="47.6" y="169.5">40MHz</text>
<text x="59.7" y="168.5">C3</text>
<text x="59.7" y="173.6">18p</text>
<text x="97.8" y="168.5">C4</text>
<text x="97.8" y="173.6">10u</text>
<text x="142.2" y="171">C5</text>
<text x="151.1" y="171">C6</text>
<text x="159.3" y="169.8">GND</text>
<text x="142.2" y="176.1">10u</text>
<text x="151.1" y="176.1">10u</text>
<text x="10.3" y="185.9">D</text>
<text x="56.4" y="182.5">GND</text>
<text x="138.9" y="185">GND</text>
<text x="285.3" y="185.9">D</text>
<text x="35" y="199.9">1</text>
<text x="85" y="199.9">2</text>
<text x="135" y="199.9">3</text>
<text x="185" y="199.9">4</text>
<text x="235" y="199.9">5</text>
<text x="285" y="199.9">6</text>
</g>
</svg>
